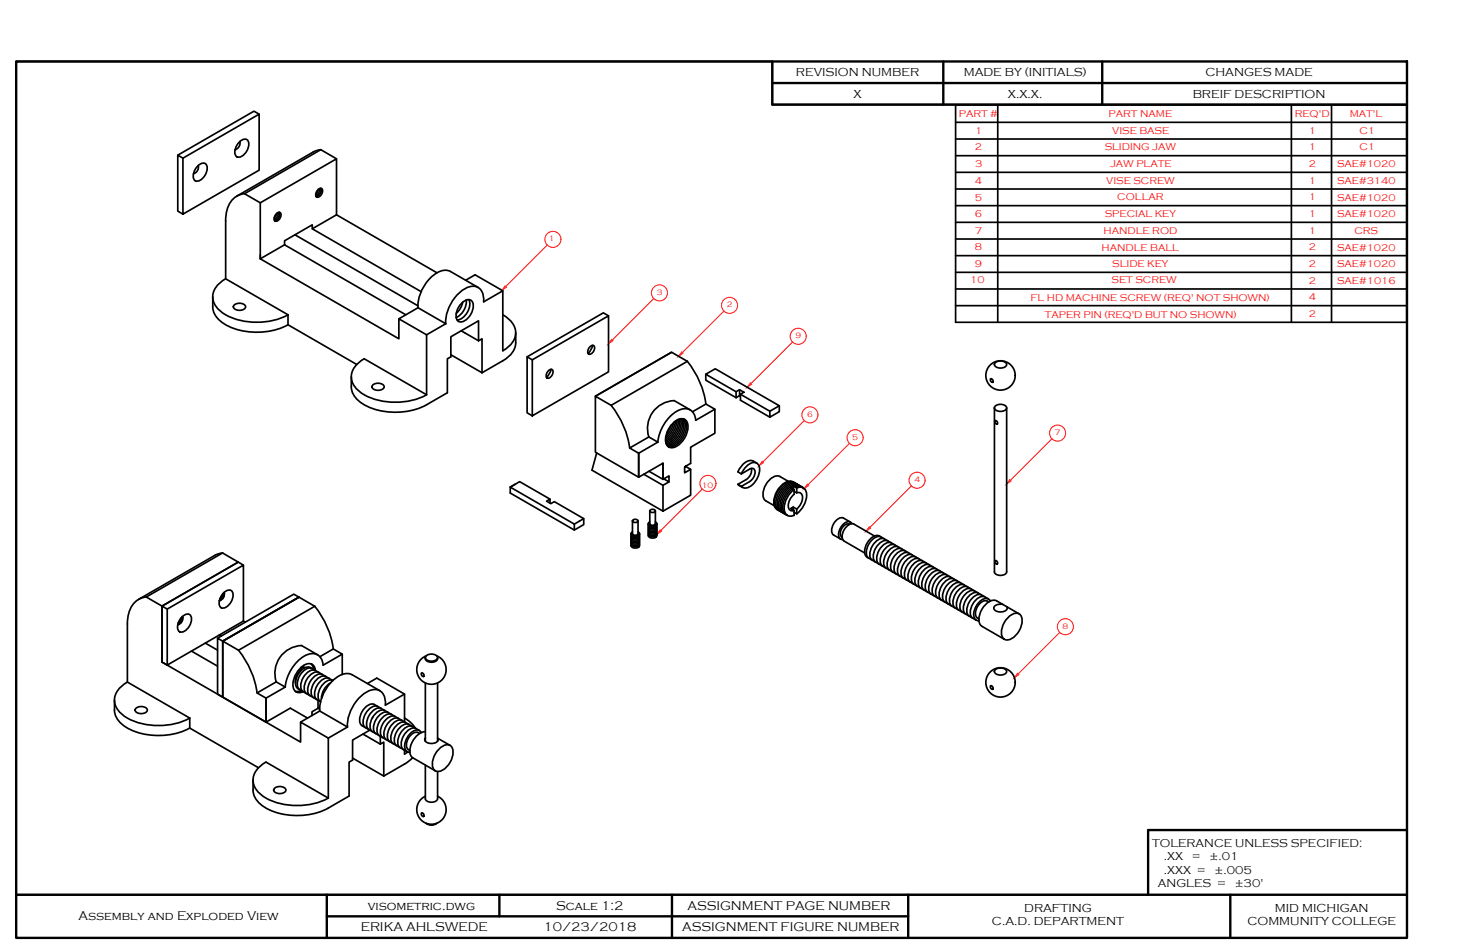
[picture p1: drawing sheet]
<svg xmlns="http://www.w3.org/2000/svg" width="432mm" height="279mm" viewBox="0 0 432 279" stroke-linecap="round" stroke-linejoin="round" font-family="sans-serif">
<!-- layer: OBJECT LINES -->
<g fill="none" stroke="#000" stroke-width=".5">
<path d="M4.8 18.1h222.5v12.7h186.8v213.6h-76.2v19h-333.1zM76.3 33.6l-1.5-.9-22.5 13M281.3 36h132.8M281.3 30.9h132.8v64h-132.8zM293.7 30.9v64M380.1 30.9v64M391.9 30.9v64M53.8 46.6l22.5-13v16.5l-22.5 12.9zM53.8 46.6l-1.5-.9v16.5l1.5 .8M58.3 48.8l.4-.4a1.34 1.34 0 0 1 1.7-.3 1.34 1.34 0 0 1 .6 1.7 3.9 3.9 0 0 1-3.2 3.5 1.63 1.63 0 0 1-.8-2.3l.5-1.2zM58.3 48.7a1.94 1.94 0 0 1-1.3 2.4M70.5 41.7l.5-.3a1.34 1.34 0 0 1 1.6-.3 1.34 1.34 0 0 1 .6 1.6 3.9 3.9 0 0 1-3.1 3.6 1.63 1.63 0 0 1-.9-2.3l.5-1.2z"/>
<path d="M70.6 41.7a1.94 1.94 0 0 1-1.4 2.3M72 57a6.5 6.5 0 0 0-5.5 6.8l-.1 18.3M72 57l4.6 2.7M93.5 56a.81 .81 0 0 1 1.2-.5 .81 .81 0 0 1 .2 1.3l-.5 .8a.81 .81 0 0 1-1.2 .4 .81 .81 0 0 1-.2-1.2zM93.7 55.7l-.7 1.4M94.1 55.5a2.15 2.15 0 0 1-1.2 2.1M94.4 44.1l-22.4 12.9M94.4 44.1l4.6 2.7M94.4 44.1h.1M94.4 44.1l-2.3 .7-22.4 12.9M94.4 55.4a1.91 1.91 0 0 1-1.3 2.4M281.3 55.6h132.8"/>
<path d="M281.3 50.7h132.8M281.3 45.8h132.8M281.3 40.9h132.8M81.3 63a.81 .81 0 0 1 1.1-.4 .81 .81 0 0 1 .2 1.2l-.4 .8a.81 .81 0 0 1-1.2 .5 .81 .81 0 0 1-.2-1.3zM81.5 62.8l-.8 1.3M81.9 62.6a2.15 2.15 0 0 1-1.2 2M82.2 62.5a1.91 1.91 0 0 1-1.4 2.4M83.8 72.1l-7.2 4.1 40.8 23.5v-5.8l8.2 4.7M86.8 69.1l36.2 20.9M99 63.2v-16.4l-22.4 12.9v16.5v-1.2M99 63.2l-7.1 4.2M99 63.2l29.6 17.1"/>
<path d="M281.3 75.3h132.8M281.3 70.4h132.8M281.3 65.5h132.8M281.3 60.5h132.8M62.6 87.4a7.4 7.4 0 0 0 1.2 6 16.2 16.2 0 0 0 13.1 4.4l4.8-.9 3.1-1.3M66.4 82.1a5.8 5.8 0 0 0-3.6 6.6 9.8 9.8 0 0 0 7.2 5.5 20.6 20.6 0 0 0 14.8-1.5M66.4 82.1l18.4 10.6v2.9M69 89.7a2.19 2.19 0 0 1 3.3 .6 2.08 2.08 0 0 1-3.6 0zM84.8 95.6l20.2 11.7M123 90.6l-5.6 3.3M123 90.6l8.2 4.7M124 85.9l-32.1-18.5v-1.2l-8.1 4.7v1.2l35.6 20.6"/>
<path d="M125.6 98.6v17.6l-18.4-10.6M131.2 95.3l-5.6 3.3M135.8 97.4l5.1 2.9M135.9 89.2a1.87 1.87 0 0 1 3.3 0 5.1 5.1 0 0 1-3.3 5.6 1.59 1.59 0 0 1-1.7-2.2l.8-2.1zM136.2 89l-.7 1.8-1.2 1.5M136.8 98h.1M137.1 82.5l2.7-1.6 8.2 4.7-5.6 3.3a3.6 3.6 0 0 0-3.3-4.6 10.2 10.2 0 0 0-7.5 7.6l-.4 1.8v1.6M137.2 88.3a5.3 5.3 0 0 1-2.9 5.2M138 88.2a4.8 4.8 0 0 1-3.5 6M140.7 84.6l-8.1-4.7a5 5 0 0 0-5.6 1.7 12.3 12.3 0 0 0-4 9M148 92.7a5.8 5.8 0 0 1 3.6 6.6 7.1 7.1 0 0 1-3.6 4M148 85.6v17.7"/>
<path d="M151.8 98v2.9M179.1 93l-1.5-.9-22.4 13M281.3 80.2h132.8M281.3 85.1h132.8M281.3 90h132.8M103.4 113.9a6.9 6.9 0 0 0 4.5 5.6 20.4 20.4 0 0 0 17.7-.3M103.4 110.9v3M107.2 105.6a5.8 5.8 0 0 0-3.6 6.7 9.8 9.8 0 0 0 7.2 5.4 20.6 20.6 0 0 0 14.8-1.5M109.8 113.3a2.19 2.19 0 0 1 3.3 .6 2.08 2.08 0 0 1-3.6 0zM132.7 104.4l9.2 5.3M140.9 100.3l1-.6v10M140.9 100.3v-5.9l-8.2 4.8v5.9l-1 .5v10l-6.1 3.6"/>
<path d="M151.8 100.9a6.4 6.4 0 0 1-3.8 5.3l-6.1 3.5M156.7 105.9l22.4-12.9v16.5l-22.4 12.9zM156.7 105.9l-1.5-.8v16.4l1.5 .9M161.3 109.3a.81 .81 0 0 1 1.2-.5 .81 .81 0 0 1 .2 1.2l-.5 .8a.81 .81 0 0 1-1.2 .5 .81 .81 0 0 1-.1-1.2zM162.2 108.7l-.5 1.3-.8 1.1M173.6 102.2a.81 .81 0 0 1 1.1-.5 .81 .81 0 0 1 .2 1.3l-.4 .8a.81 .81 0 0 1-1.2 .4 .81 .81 0 0 1-.2-1.2zM174.5 101.7l-.6 1.3-.8 1M179.9 119.3a25.5 25.5 0 0 1 5.4 12.6M179.9 119.3l-4.7-2.6v16.4l12.8 7.4v-7.1l-2.7-1.5 5.7-3.2M197.7 103.7l-22.5 13 22.5-13 4.6 2.7M202.3 106.4a25.5 25.5 0 0 1 5.5 12.5M202.3 106.4l-22.4 12.9"/>
<path d="M207.7 110.2l2.8-1.6 18.9 10.9-2.8 1.6-8.7-5 1.1-.6-1.3-.8-1 .6zM207.7 110.2v1.7l9 5.2M216.7 115.3v1.8M217.7 114.7v1.8l-1 .6M217.7 116.5l.2 .1M217.9 116.1v1.7l8.7 5M229.4 119.5v1.7l-2.8 1.6v-1.7M291.6 111.5l.6 .4v.6l-.6-.3zM293 119.5a2.19 2.19 0 0 1 3.3 .6 2.08 2.08 0 0 1-3.6 0zM293 106.7a2.19 2.19 0 0 1 3.3 .6 2.08 2.08 0 0 1-3.6 0zM175.6 133.4l-1.4 5 20.9 12.1M191 128.7l2.6 1.5"/>
<path d="M193.6 130.2l-5.6 3.2v7.1l7.1-4.1v4.7l1.8-1v1.8l-1.8 1-5.6-3.3M195.1 136.4v4.7l-4.1-2.4M197.6 125.1l-1.3 2.3M198 124.7a2.87 2.87 0 0 1 4-.9 5.5 5.5 0 0 1-1.5 6.6 2.87 2.87 0 0 1-4.1 .8 5.5 5.5 0 0 1 1.6-6.5zM198.3 124.4l-1 2.4-1.3 1.6M198.8 124a7.5 7.5 0 0 1-2.9 5M199.3 123.7a7.3 7.3 0 0 1-3.4 5.8M199.6 123.5a7.1 7.1 0 0 1-3.7 6.4M200 123.4a6.8 6.8 0 0 1-4 6.9M200.3 123.3a6.6 6.6 0 0 1-4.2 7.3M200.6 123.3a6.3 6.3 0 0 1-4.4 7.6M200.9 123.3a6.2 6.2 0 0 1-2.8 7.3l-1.8 .5"/>
<path d="M201.1 123.3a5.5 5.5 0 0 1-1.3 6.4l-1.1 1a2.87 2.87 0 0 1-2.2 .6M201.3 123.4a4.4 4.4 0 0 1-.2 5.3 4.4 4.4 0 0 1-4.4 2.8M203.2 120.7l-4.8-2.8a8.2 8.2 0 0 0-7.4 10.7M203.3 138.2v7.6l-8.2 4.7M203.8 121.2l4-2.2 2.6 1.5-5.6 3.2a3.4 3.4 0 0 0-1.9-3.2 3.4 3.4 0 0 0-3.7 .6 12.5 12.5 0 0 0-5.6 9.1M210.4 120.5v7.1l-7.1 4.1v4.7l-1.8 1v1.8l1.8-1-1.5-.9M218.2 139.5a5 5 0 0 1 3.9-3.4 2.03 2.03 0 0 1 1.4 2.8 5.7 5.7 0 0 1-4.1 4.8l-1.2-.5M218.2 139.5l2.5-1.4a1.06 1.06 0 0 1 1.3 .1 1.06 1.06 0 0 1 .2 1.3l-.4 1.1-.7 .9-2.9 1.7M221.2 137.9a3.3 3.3 0 0 1-1.5 3.3l-2.5 1.4M222.7 136.3a2.95 2.95 0 0 0-4.6 1.1l-.9 1.5 1 .6M292.7 120.1v48.3a2.08 2.08 0 0 0 3.6 0v-48.3M292.9 123.8l.6 .4v.7l-.6-.4z"/>
<path d="M151.7 142.5l-1.5 .9 2.8-1.6 8.9 5.2-1 .6 1.2 .7 1.1-.6 8.6 5-2.8 1.6M161.9 147v1.1M171.8 152.7v1.7l-2.8 1.7-18.8-10.9v-1.8l18.8 10.9v1.8M185.7 157.1a1.45 1.45 0 0 0 2.5 0v3.5l-.2 .5v-.4l-.3 .1a.67 .67 0 0 1-.9 .6l-.7-.2-.4-.5zM185.7 159.9a1.44 1.44 0 0 0 2.5 0M185.7 159.5a1.44 1.44 0 0 0 2.5 0M185.7 159.1a1.44 1.44 0 0 0 2.5 0M185.7 158.7a1.44 1.44 0 0 0 2.5 0M185.7 158.3a1.44 1.44 0 0 0 2.5 0M185.7 157.9a1.44 1.44 0 0 0 2.5 0M185.7 157.5a1.44 1.44 0 0 0 2.5 0M186.2 153.4v3.7a.95 .95 0 0 0 1.6 0v-3.7"/>
<path d="M186.2 156.6l-.3 .2a.67 .67 0 0 0 0 .7 .67 .67 0 0 0 .7 .3l1.4-.2a.53 .53 0 0 0 .2-.6 .53 .53 0 0 0-.4-.4M186.2 153.2a.84 .84 0 0 1 .9-.4 .84 .84 0 0 1 .6 .7 .84 .84 0 0 1-.8 .4 .84 .84 0 0 1-.7-.7zM190.8 154.2a1.46 1.46 0 0 0 2.5 0v3.5l-.2 .4v-.4l-.3 .2a.68 .68 0 0 1-1 .5l-.9-.5zM190.8 157.3a1.44 1.44 0 0 0 2 .6M190.8 156.9a1.44 1.44 0 0 0 2.5 0M190.8 156.5a1.44 1.44 0 0 0 2.5 0M190.8 156.1a1.44 1.44 0 0 0 2.5 0M190.8 155.7a1.44 1.44 0 0 0 2.5 0M190.8 155.4a1.44 1.44 0 0 0 2.5 0M190.8 155a1.44 1.44 0 0 0 2.5 0M190.8 154.6a1.44 1.44 0 0 0 2.5 0M191.3 153.6l-.3 .2a.67 .67 0 0 0 0 .8 .67 .67 0 0 0 .7 .3l1.4-.3a.53 .53 0 0 0 .2-.5 .53 .53 0 0 0-.4-.5"/>
<path d="M191.3 150.4v3.8a.95 .95 0 0 0 1.6 0v-3.8M191.3 150.2a.84 .84 0 0 1 .9-.3 .84 .84 0 0 1 .6 .7 .84 .84 0 0 1-.9 .3 .84 .84 0 0 1-.6-.7zM192.8 158l.3 .1M193.3 157.3l-.2 .4M195.1 142.9v7.6M195.4 141l1.5 .9M217.2 142.6l1 .6M217.2 142.6l1.4 .9M229.6 140.3l2.4 1.4M229.6 140.3a3.7 3.7 0 0 0-4.2 2.4 3.7 3.7 0 0 0 0 4.8l2.5 1.4M232.9 143.7a6.7 6.7 0 0 0-2.7 6.7l1 1M233.3 143.9a6.7 6.7 0 0 0-2.7 6.7l1 1"/>
<path d="M233.4 141.9a3.2 3.2 0 0 0-3.6 1.2 6.3 6.3 0 0 0-1.8 6l.7 .9 3.1 1.8M233.4 141.9l3.1 1.7-3.1-1.7M233.5 143.1v.9M233.5 149.3v.9M233.7 143.2l.9-.2 1.2 .3M233.7 144.1a6.6 6.6 0 0 0-2.6 6.9 1.83 1.83 0 0 0 2.6 .7v-1.4M233.7 144.7l.8 .4M233.7 150.8l.8 .5M233.8 142.1a3.4 3.4 0 0 0-4.3 1.7 5.9 5.9 0 0 0-1.1 5.8l.7 .6M234.1 143.4l1-.2 1.1 .3M234.2 142.4a3.4 3.4 0 0 0-4.3 1.6 5.9 5.9 0 0 0-1.1 5.8l.7 .6M234.5 145.1a1.35 1.35 0 0 1 1.5 .4 1.35 1.35 0 0 1 .2 1.5l-.6 1.6-1.1 1.3"/>
<path d="M234.5 143.7a1.96 1.96 0 0 1 2.2 .1 1.96 1.96 0 0 1 .7 2 7.4 7.4 0 0 1-2.9 5.5M234.5 143.7l-1-.6-.8 .4 1 .6v1.4a4.1 4.1 0 0 0-1.5 4.4 1.15 1.15 0 0 0 1.5 .4M234.5 149.9l-1-.6-.8 .4 1 .6M234.5 143.7v1.4M234.5 149.9v1.4M234.6 142.6a3.4 3.4 0 0 0-4.3 1.7 5.9 5.9 0 0 0-1.1 5.7l.7 .7M235 142.8a3.4 3.4 0 0 0-4.2 1.7 5.9 5.9 0 0 0-1.2 5.8l.8 .6M235.4 143.1a3.4 3.4 0 0 0-4.2 1.6 5.9 5.9 0 0 0-1.2 5.8l.8 .6M250 154.4a2.45 2.45 0 0 0-2.6 3.1l.5 .6M250.3 153.7l-2-1.2a2.87 2.87 0 0 0-3.2 2.3l-.3 1.1a1.58 1.58 0 0 0 .6 1.6l2 1.2M250.7 154.2a1.49 1.49 0 0 0-2.6 .2 3.4 3.4 0 0 0-.8 4.2l.7 .2M257.4 157.8l-6-3.5a2.87 2.87 0 0 0-3.2 2.3l-.3 1.1a1.58 1.58 0 0 0 .6 1.6l6 3.5"/>
<path d="M258.8 157.8a3.6 3.6 0 0 0-3.9 2.8 2.75 2.75 0 0 0 .3 3.4l32.1 18.6M258.8 157.8l32.2 18.6M259.3 158.1a3.6 3.6 0 0 0-3.9 2.8 2.75 2.75 0 0 0 .3 3.4M260.4 158.7a3.6 3.6 0 0 0-4 2.8 2.75 2.75 0 0 0 .4 3.4M261.4 159.3a3.6 3.6 0 0 0-4 2.8 2.75 2.75 0 0 0 .4 3.4M262.4 159.9a3.6 3.6 0 0 0-4 2.8 2.75 2.75 0 0 0 .4 3.4M43.1 175.8a6.5 6.5 0 0 0-5.6 6.7v18.3l18.3 10.6M49.2 179.3l22.4-12.9v16.5l-22.4 12.9zM49.2 179.3l-1.5-.9v16.5l1.5 .9M65.5 162.8l4.6 2.7-22.4 12.9v16.5M65.5 162.8l-22.4 13M65.5 162.8l-2.3 .7-22.4 13"/>
<path d="M65.6 174.8l-.2 .7-.7 .9M65.9 174.5l.4-.4a1.34 1.34 0 0 1 1.7-.3 1.34 1.34 0 0 1 .6 1.7 3.9 3.9 0 0 1-3.1 3.5 1.63 1.63 0 0 1-.9-2.3l.5-1.2zM65.9 174.4a1.94 1.94 0 0 1-1.3 2.4M71.6 166.4l-1.5-.9-22.4 12.9-4.6-2.6M88 175.8l-22.4 13v16.5l-1.6-.9v-16.5l1.6 .9M88 175.8l-1.5-.9-22.5 13M88 175.8l-22.4 13M92.6 178.5a25.5 25.5 0 0 1 5.5 12.6M92.6 178.5l-4.6-2.7-22.4 13M92.6 178.5l-22.4 12.9M185.7 160.3a1.44 1.44 0 0 0 2 .5M187.7 160.9l.3 .2"/>
<path d="M188.2 160.3l-.2 .4M263.4 160.4a3.6 3.6 0 0 0-4 2.9 2.75 2.75 0 0 0 .4 3.4M264.4 161a3.6 3.6 0 0 0-3.9 2.9 2.75 2.75 0 0 0 .3 3.4M265.4 161.6a3.6 3.6 0 0 0-3.9 2.8 2.75 2.75 0 0 0 .3 3.5M266.5 162.2a3.6 3.6 0 0 0-4 2.8 2.75 2.75 0 0 0 .4 3.5M267.5 162.8a3.6 3.6 0 0 0-4 2.8 2.75 2.75 0 0 0 .4 3.5M268.5 163.4a3.6 3.6 0 0 0-4 2.8 2.75 2.75 0 0 0 .4 3.4M269.5 164a3.6 3.6 0 0 0-3.9 2.8 2.75 2.75 0 0 0 .3 3.4M270.5 164.6a3.6 3.6 0 0 0-3.9 2.8 2.75 2.75 0 0 0 .3 3.4M271.6 165.2a3.6 3.6 0 0 0-4 2.8 2.75 2.75 0 0 0 .4 3.4M272.6 165.8a3.6 3.6 0 0 0-4 2.8 2.75 2.75 0 0 0 .4 3.4M273.6 166.3a3.6 3.6 0 0 0-4 2.9 2.75 2.75 0 0 0 .4 3.4"/>
<path d="M274.6 166.9a3.6 3.6 0 0 0-3.9 2.9 2.75 2.75 0 0 0 .3 3.4M275.7 167.5a3.6 3.6 0 0 0-4 2.8 2.75 2.75 0 0 0 .3 3.5M276.7 168.1a3.6 3.6 0 0 0-4 2.8 2.75 2.75 0 0 0 .4 3.4M277.7 168.7a3.6 3.6 0 0 0-4 2.8 2.75 2.75 0 0 0 .4 3.4M278.7 169.3a3.6 3.6 0 0 0-4 2.8 2.75 2.75 0 0 0 .4 3.4M279.7 169.9a3.6 3.6 0 0 0-3.9 2.8 2.75 2.75 0 0 0 .3 3.4M280.8 170.5a3.6 3.6 0 0 0-4 2.8 2.75 2.75 0 0 0 .3 3.4M281.8 171a3.6 3.6 0 0 0-4 2.9 2.75 2.75 0 0 0 .4 3.4M282.8 171.6a3.6 3.6 0 0 0-4 2.9 2.75 2.75 0 0 0 .4 3.4M283.8 172.2a3.6 3.6 0 0 0-4 2.9 2.75 2.75 0 0 0 .4 3.4M284.8 172.8a3.6 3.6 0 0 0-3.9 2.8 2.75 2.75 0 0 0 .3 3.5M285.8 173.4a3.6 3.6 0 0 0-3.9 2.8 2.75 2.75 0 0 0 .3 3.4"/>
<path d="M286.9 174a3.6 3.6 0 0 0-4 2.8 2.75 2.75 0 0 0 .4 3.4M287.9 174.6a3.6 3.6 0 0 0-4 2.8 2.75 2.75 0 0 0 .4 3.4M288.9 175.2a3.6 3.6 0 0 0-4 2.8 2.75 2.75 0 0 0 .4 3.4M289.9 175.8a3.6 3.6 0 0 0-3.9 2.8 2.75 2.75 0 0 0 .3 3.4M291 177.2a2.29 2.29 0 0 0-3.3 1.4 2.28 2.28 0 0 0 .4 3.6M291.5 177a1.64 1.64 0 0 0-2.7-.3 4.9 4.9 0 0 0-1.9 5.5l.7 .5 .5 .1M292.9 165l.6 .4v.7l-.6-.4zM293.3 176.9a3.8 3.8 0 0 0-4.3 2.5 3.8 3.8 0 0 0 0 5l6.6 3.8M293.3 176.9l6.7 3.8M295.2 177.9a1.77 1.77 0 0 0-2.6 1.4 2.54 2.54 0 0 0 3.8-.1v-.6M47.7 194.9l40.8 23.6v-5.9l8.1 4.7M47.7 193.8v1.1"/>
<path d="M53.4 181.8l-.2 .8-.7 .9M53.6 181.6l.5-.4a1.34 1.34 0 0 1 1.7-.3 1.34 1.34 0 0 1 .6 1.6 3.9 3.9 0 0 1-3.2 3.6 1.63 1.63 0 0 1-.8-2.3l.4-1.2zM53.7 181.5a1.94 1.94 0 0 1-1.4 2.4M56.4 191.7l7.6 4.4M60.4 189.3l3.6 2.1M64.5 187l.6 .3M70.2 191.4a25.5 25.5 0 0 1 5.5 12.6M70.2 191.4l-4.6-2.6v16.5l12.7 7.3v-7.1l-2.6-1.5 5.6-3.2M71.6 182.9l.6 .3M88.6 197.2a4.4 4.4 0 0 0-1.6 3.9M88.6 196.5v.7M88.7 197.3a2.47 2.47 0 0 1 2.6-.8l6.7 3.9a3.6 3.6 0 0 0-4 2.8 2.73 2.73 0 0 0 .4 3.4l-6.7-3.8a3.6 3.6 0 0 1 .5-4.9z"/>
<path d="M89.4 195.9v.9l-.6-.4M89.5 196.7h-.1M91.6 195.5l.4 .5 .3 1.1M91.7 195.5l.4 .5 .3 1.2M91.8 196.8a3.6 3.6 0 0 0-3.9 2.8 2.75 2.75 0 0 0 .3 3.5M92.8 197.4a2 2 0 0 0-1.2-1.9 2 2 0 0 0-2.2 .4 6.7 6.7 0 0 0-3 6.9 1.86 1.86 0 0 0 2.8 .8M92.9 197.4a3.6 3.6 0 0 0-4 2.8 2.75 2.75 0 0 0 .4 3.4M93.5 192.8l-4.7-2.7a8.2 8.2 0 0 0-7.5 10.6M93.9 198a3.6 3.6 0 0 0-4 2.8 2.75 2.75 0 0 0 .4 3.4M94.9 198.6a3.6 3.6 0 0 0-4 2.8 2.75 2.75 0 0 0 .4 3.4M95.9 199.2a3.6 3.6 0 0 0-4 2.8 2.75 2.75 0 0 0 .4 3.4M96.9 199.8a3.6 3.6 0 0 0-3.9 2.8 2.75 2.75 0 0 0 .3 3.4"/>
<path d="M98.1 191.1l2.6 1.5-5.6 3.2a3.3 3.3 0 0 0-1.9-3.2 3.3 3.3 0 0 0-3.7 .6 12.5 12.5 0 0 0-5.6 9.1M98.1 191.1l-3.9 2.2M100.7 192.6v6M124.1 198.1l.6 .4v.7l-.6-.4zM125.2 193.9a2.08 2.08 0 0 0 3.6 0M125.2 193.6v.3M125.4 193.1a4.3 4.3 0 0 0-1.9 6.7 4.3 4.3 0 0 0 6.9 0 4.3 4.3 0 0 0-1.8-6.7M125.5 193a2.19 2.19 0 0 1 3.3 .6 2.08 2.08 0 0 1-3.6 0zM128.8 193.6v.3M293 197.1a2.19 2.19 0 0 1 3.3 .6 2.08 2.08 0 0 1-3.6 0zM296.7 181.9a2.65 2.65 0 0 1 3.7-.8 5.1 5.1 0 0 1-1.4 6 2.65 2.65 0 0 1-3.7 .8 5.1 5.1 0 0 1 1.4-6zM33.7 206.1a7.4 7.4 0 0 0 1.2 6.1 16.2 16.2 0 0 0 13.1 4.3l4.8-.8 3-1.4"/>
<path d="M37.5 200.8a5.8 5.8 0 0 0-3.6 6.6 9.8 9.8 0 0 0 7.2 5.5 20.6 20.6 0 0 0 14.7-1.5M40.1 208.4a2.19 2.19 0 0 1 3.3 .7 2.08 2.08 0 0 1-3.6 0zM55.8 214.4l20.3 11.6M55.8 211.4v3M81.3 200.8l2.7 1.5M84 202.3l-5.7 3.2v7.1l7.2-4.1 5 2.9M88.6 203.4l-1 .2-.7-.1M88.6 203.3v.1M88.8 203.4l-1.1 .3-.7-.1M93.6 206.2v2.3l-1.8 1.1v1.1M93.6 208.5l.5 .3M94.1 209.3l-5.6 3.3"/>
<path d="M94.1 209.3l8.2 4.7M96.6 217.3v17.7M97.3 201.1a5.6 5.6 0 0 0-2.7 4.6M102.3 214l-5.7 3.3M102.5 211.3h.1M106.6 213.7a3.6 3.6 0 0 1 .4-4.9 2.75 2.75 0 0 1 3.2-1.4l13.3 7.7M106.6 213.7l13.2 7.6M106.8 216.1l5.1 3M107.9 216.7h-.1M108.1 201.2l2.8-1.6 8.2 4.8-5.7 3.2M108.8 215l-5 2.9v5.9l-1 .6v10l-6.2 3.5a19.8 19.8 0 0 1-19.5-.8 5.8 5.8 0 0 1-2.6-4.5v-2.9M109.8 211.1l-.3 .4"/>
<path d="M111.2 208a3.6 3.6 0 0 0-4 2.8 2.75 2.75 0 0 0 .4 3.5M111.8 203.4l-8.1-4.7a5 5 0 0 0-5.7 1.6 12.3 12.3 0 0 0-3.9 9M111.9 219.1l1.1-.6v10M111.9 216.8v2.3M112.2 208.6a3.6 3.6 0 0 0-3.9 2.8 2.75 2.75 0 0 0 .3 3.4M113.2 209.2a3.6 3.6 0 0 0-3.9 2.8 2.75 2.75 0 0 0 .3 3.4M113.4 207.6a3.6 3.6 0 0 0-3.2-4.6 10.2 10.2 0 0 0-7.5 7.7l-.4 1.7v1.6M114.3 209.8a3.6 3.6 0 0 0-4 2.8 2.75 2.75 0 0 0 .4 3.4M115.3 210.4a3.6 3.6 0 0 0-4 2.8 2.75 2.75 0 0 0 .4 3.4M116.3 211a3.6 3.6 0 0 0-4 2.8 2.75 2.75 0 0 0 .4 3.4M117.3 211.5a3.6 3.6 0 0 0-3.9 2.9 2.75 2.75 0 0 0 .3 3.4M118.4 212.1a3.6 3.6 0 0 0-4 2.9 2.75 2.75 0 0 0 .3 3.4"/>
<path d="M119.1 211.4l1.6 1.2 1.5 1.8M119.1 204.4v8.1M119.4 212.7a3.6 3.6 0 0 0-4 2.8 2.75 2.75 0 0 0 .4 3.5M120.4 213.3a3.6 3.6 0 0 0-4 2.8 2.75 2.75 0 0 0 .4 3.4M121.4 213.9a3.6 3.6 0 0 0-4 2.8 2.75 2.75 0 0 0 .4 3.4M122.4 214.5a3.6 3.6 0 0 0-3.9 2.8 2.75 2.75 0 0 0 .3 3.4M123.5 216a2.27 2.27 0 0 0-3.3 1.4 2.3 2.3 0 0 0 .4 3.5M124 215.7a1.64 1.64 0 0 0-2.7-.2 4.9 4.9 0 0 0-1.9 5.4l.8 .5 .4 .1M125.2 215.4a5.7 5.7 0 0 0-4.4 6.9l.7 .8M125.2 217.3a1.02 1.02 0 0 0 1 1.5 2.05 2.05 0 0 0 2.8-1.1l-.1-.3M125.2 201.1v17.1M128.8 217.3l3.7 2.2"/>
<path d="M128.8 201.1v17.1M291.6 201.9l.6 .3v.7l-.6-.3zM76.3 225.8l2-1.4 18.3 10.6a19.9 19.9 0 0 1-19.4-.7 5.1 5.1 0 0 1-.9-8.5zM80.9 232a2.19 2.19 0 0 1 3.3 .6 2.08 2.08 0 0 1-3.7 0zM103.8 223.2l9.2 5.3M119.1 220.9v1.1l.9-.6M120.6 220.9h.1M121.4 223.1l-1.9 1.6-6.5 3.8M121.5 223.1l6.7 3.8M124.1 239.3l.6 .4v.7l-.6-.4zM125.2 234.4a4.3 4.3 0 0 0-1.6 6.6 4.3 4.3 0 0 0 6.8 0 4.3 4.3 0 0 0-1.6-6.6M125.2 225.2v9.9a2.08 2.08 0 0 0 3.6 0v-7.9"/>
<path d="M129.2 220.6a2.65 2.65 0 0 1 3.7-.8 5.1 5.1 0 0 1-1.4 6 2.65 2.65 0 0 1-3.7 .8 5.1 5.1 0 0 1 1.4-6zM125.4 242.4a2.58 2.58 0 0 0 3.2 0"/>
<circle cx="294.5" cy="110.5" r="4.3"/>
<circle cx="294.5" cy="200.9" r="4.3"/>
</g>
<!-- layer: DIMENSIONS -->
<g fill="none" stroke="#f00" stroke-width=".3">
<path d="M161.1 72.1l-12.2 12.3M192.4 87.9l-12.2 12.2M213.1 91.6l-12.2 12.2M233.3 100.7l-12.2 12.2M236.7 123.8l-12.2 12.2M250 130.5l-12.2 12.3M309.6 129.2l-12.2 12.2M206.7 144l-12.2 12.2M268.3 143.1l-12.2 12.2M311.9 186.2l-12.2 12.2"/>
<circle cx="162.7" cy="70.5" r="2.37"/>
<circle cx="194.1" cy="86.2" r="2.37"/>
<circle cx="214.7" cy="89.9" r="2.37"/>
<circle cx="234.9" cy="99" r="2.37"/>
<circle cx="238.4" cy="122.1" r="2.37"/>
<circle cx="251.7" cy="128.9" r="2.37"/>
<circle cx="311.3" cy="127.5" r="2.37"/>
<circle cx="208.4" cy="142.3" r="2.37"/>
<circle cx="269.9" cy="141.4" r="2.37"/>
<circle cx="313.6" cy="184.5" r="2.37"/>
</g>
<g fill="#f00" stroke="#f00" stroke-width=".29">
<path d="M180 99.9l.4 .4-1.3 .9z"/>
<path d="M148.7 84.2l.3 .4-1.3 .9z"/>
<path d="M220.9 112.7l.3 .4-1.2 .9z"/>
<path d="M297.2 141.2l.4 .4-1.3 .9z"/>
<path d="M299.5 198.2l.4 .4-1.3 .9z"/>
<path d="M255.9 155.1l.3 .4-1.3 .9z"/>
<path d="M237.6 142.6l.4 .3-1.3 1z"/>
<path d="M224.3 135.8l.4 .4-1.3 .9z"/>
<path d="M194.3 156l.4 .4-1.3 .9z"/>
<path d="M200.7 103.6l.4 .4-1.4 .9z"/>
</g>
<!-- layer: BORDER -->
<path d="M4.8 18.1h409.3v258h-409.3zM227.3 18.1v12.7h186.8M277.7 18.1v12.7M324.4 18.1v12.7M227.3 24.4h186.8M4.8 263.4h409.3M96.2 263.4v12.7M96.2 269.8h171.1M147 263.4v6.4M197.8 263.4v12.7M267.3 263.4v12.7M362.1 263.4v12.7" fill="none" stroke="#000" stroke-width=".7"/>
<!-- layer: Title Block -->
<path d="M414.1 244.4h-76.2v19" fill="none" stroke="#000" stroke-width=".7"/>
<g font-size="3.8">
<text x="108.3" y="268">visometric.dwg</text>
<text x="163.7" y="268">Scale 1:2</text>
<text x="202.4" y="268">ASSIGNMENT PAGE NUMBER</text>
<text x="23.1" y="270.9">Assembly and Exploded View</text>
<text x="106.2" y="274.2">ERIKA AHLSWEDE</text>
<text x="159.9" y="274.2">10/23/2018</text>
<text x="200.8" y="274.2">ASSIGNMENT FIGURE NUMBER</text>
</g>
<g font-size="3.5">
<text x="234.3" y="22.4">REVISION NUMBER</text>
<text x="283.7" y="22.4">MADE BY (INITIALS)</text>
<text x="354.8" y="22.4">CHANGES MADE</text>
<text x="251.2" y="28.9">X</text>
<text x="296.6" y="28.9">X.X.X.</text>
<text x="351.1" y="28.9">BREIF DESCRIPTION</text>
<text x="301.5" y="268.4">DRAFTING</text>
<text x="375.3" y="268.4">MID MICHIGAN</text>
<text x="292" y="272.3">C.A.D. DEPARTMENT</text>
<text x="367.2" y="272.3">COMMUNITY COLLEGE</text>
</g>
<g font-size="3.4">
<text x="339.1" y="249.5">TOLERANCE UNLESS SPECIFIED:</text>
<text x="342.6" y="253.3">.XX</text>
<text x="342.6" y="257.3">.XXX =</text>
<text x="350.8" y="253.3">=</text>
<text x="356" y="253.3">±.01</text>
<text x="357.5" y="257.3">±.005</text>
<text x="340.8" y="261.2">ANGLES =</text>
<text x="363.4" y="261.2">±30'</text>
</g>
<g font-size="2.9" fill="#f00">
<text x="282.2" y="34.4">PART #</text>
<text x="326.3" y="34.4">PART NAME</text>
<text x="381.1" y="34.4">REQ'D</text>
<text x="397.3" y="34.4">MAT'L</text>
<text x="287" y="39.4">1</text>
<text x="327.4" y="39.5">VISE BASE</text>
<text x="385.2" y="39.4">1</text>
<text x="400.2" y="39.4">C1</text>
<text x="287" y="44.3">2</text>
<text x="325.2" y="44.3">SLIDING JAW</text>
<text x="385.2" y="44.3">1</text>
<text x="400.2" y="44.3">C1</text>
<text x="287" y="49.2">3</text>
<text x="326.7" y="49.3">JAW PLATE</text>
<text x="385.2" y="49.2">2</text>
<text x="393.5" y="49.3">SAE#1020</text>
<text x="286.9" y="59.1">5</text>
<text x="287" y="54.1">4</text>
<text x="325.6" y="54.2">VISE SCREW</text>
<text x="328.9" y="59">COLLAR</text>
<text x="385.2" y="54.1">1</text>
<text x="385.2" y="59">1</text>
<text x="393.5" y="54.2">SAE#3140</text>
<text x="393.5" y="59.1">SAE#1020</text>
<text x="286.9" y="63.9">6</text>
<text x="325.2" y="64">SPECIAL KEY</text>
<text x="385.2" y="63.9">1</text>
<text x="393.5" y="64">SAE#1020</text>
<text x="287" y="68.9">7</text>
<text x="324.8" y="68.9">HANDLE ROD</text>
<text x="385.2" y="68.8">1</text>
<text x="398.7" y="68.8">CRS</text>
<text x="287" y="73.7">8</text>
<text x="324.2" y="73.8">HANDLE BALL</text>
<text x="385.2" y="73.7">2</text>
<text x="393.5" y="73.8">SAE#1020</text>
<text x="285.6" y="83.3">10</text>
<text x="287" y="78.6">9</text>
<text x="327.2" y="83.4">SET SCREW</text>
<text x="327.4" y="78.7">SLIDE KEY</text>
<text x="385.2" y="78.6">2</text>
<text x="385.2" y="83.6">2</text>
<text x="393.5" y="78.7">SAE#1020</text>
<text x="393.6" y="83.6">SAE#1016</text>
<text x="303.3" y="88.7">FL HD MACHINE SCREW (REQ' NOT SHOWN)</text>
<text x="385.2" y="88.4">4</text>
<text x="307.6" y="93.6">TAPER PIN (REQ'D BUT NO SHOWN)</text>
<text x="385.2" y="93.4">2</text>
</g>
<g font-size="2.4" fill="#f00">
<text x="161.5" y="71">1</text>
<text x="193.3" y="86.8">3</text>
<text x="213.9" y="90.5">2</text>
<text x="234.1" y="99.6">9</text>
<text x="237.5" y="122.7">6</text>
<text x="250.9" y="129.5">5</text>
<text x="310.5" y="128.1">7</text>
<text x="206.5" y="143.6">10</text>
<text x="269.1" y="141.9">4</text>
<text x="312.8" y="185.1">8</text>
</g>
</svg>
